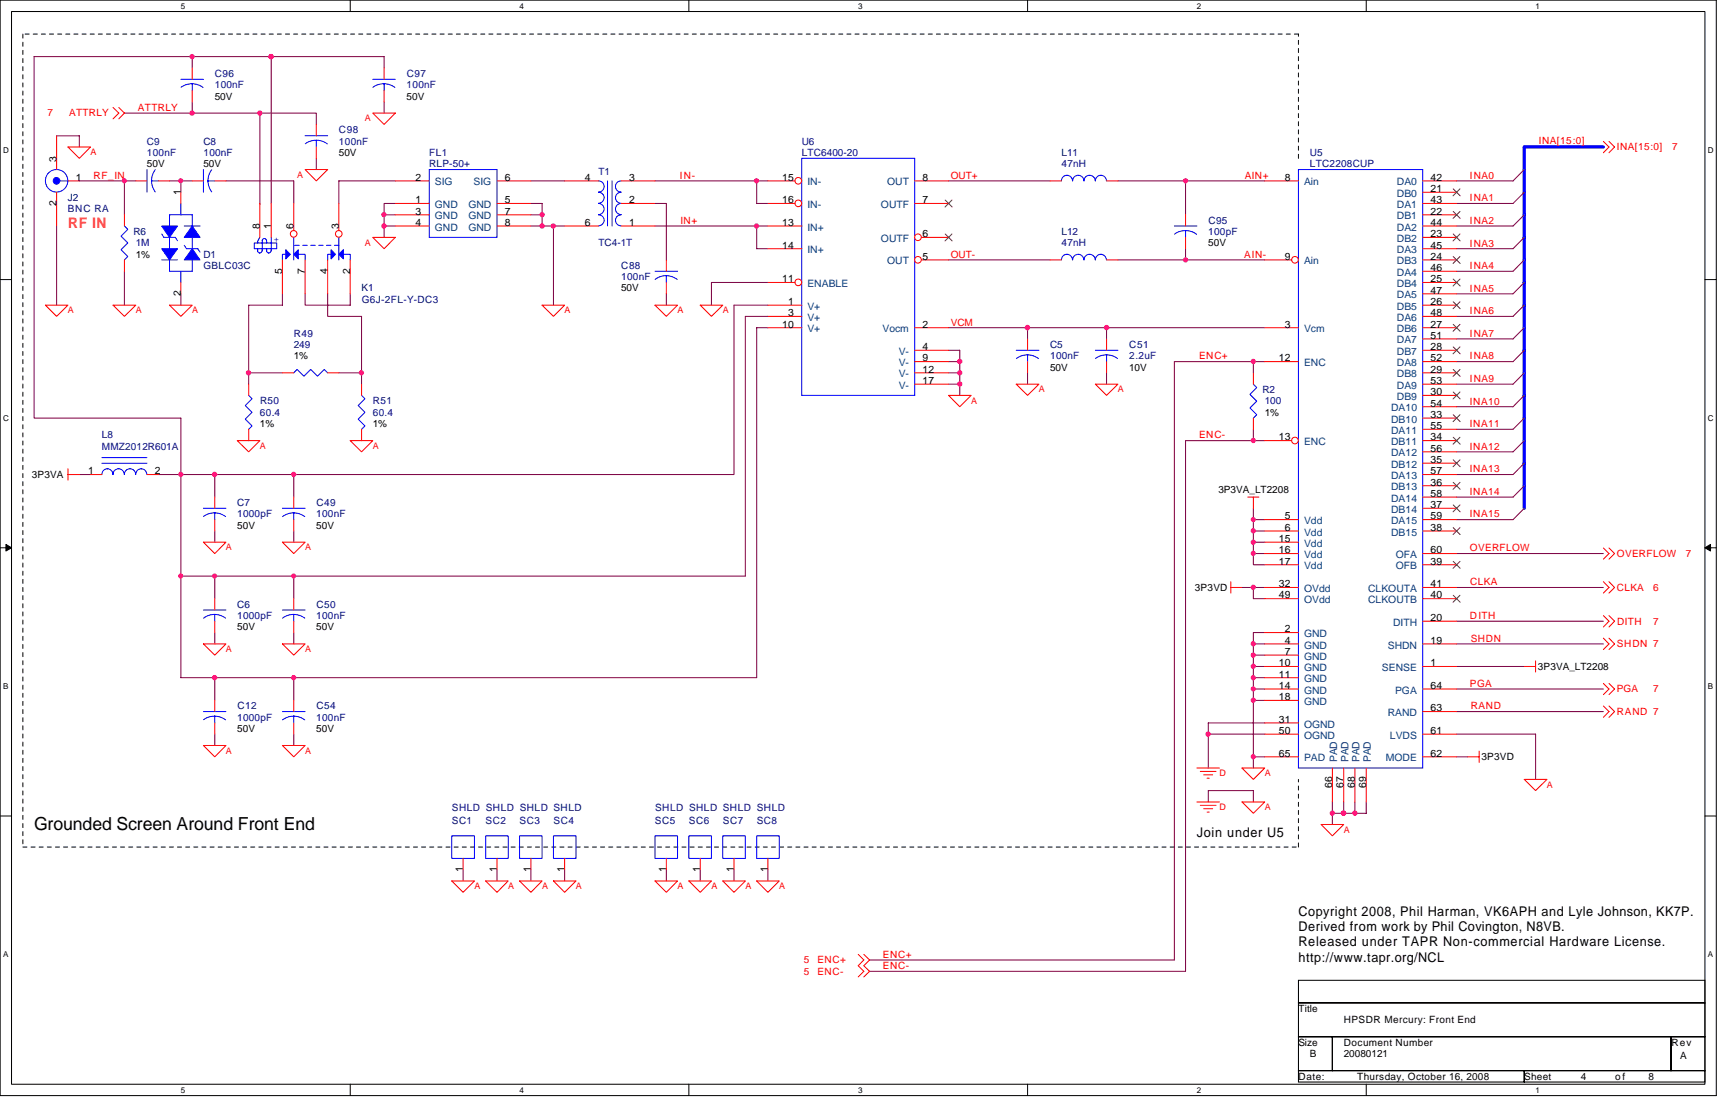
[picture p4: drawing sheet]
<svg xmlns="http://www.w3.org/2000/svg" width="432mm" height="279mm" viewBox="0 0 432 279" stroke-linecap="round" stroke-linejoin="round" font-family="sans-serif">
<path d="M0 0h428.6v273.6h-428.6zM2.9 2.9h422.9v267.8h-422.9z" fill="none" stroke="#000" stroke-width=".25"/>
<g fill="#fff">
<path d="M45.2 .4h1.1v2.2h-1.1z"/>
<path d="M45.2 271.1h1.1v2.2h-1.1z"/>
</g>
<path d="M87.5 0v2.9M87.5 270.7v2.9" fill="none" stroke="#000" stroke-width=".25"/>
<g fill="#fff">
<path d="M129.8 .4h1.1v2.2h-1.1z"/>
<path d="M129.8 271.1h1.1v2.2h-1.1z"/>
</g>
<path d="M172 0v2.9M172 270.7v2.9" fill="none" stroke="#000" stroke-width=".25"/>
<g fill="#fff">
<path d="M214.3 .4h1.1v2.2h-1.1z"/>
<path d="M214.3 271.1h1.1v2.2h-1.1z"/>
</g>
<path d="M256.6 0v2.9M256.6 270.7v2.9" fill="none" stroke="#000" stroke-width=".25"/>
<g fill="#fff">
<path d="M298.9 .4h1.1v2.2h-1.1z"/>
<path d="M298.9 271.1h1.1v2.2h-1.1z"/>
</g>
<path d="M341.2 0v2.9M341.2 270.7v2.9" fill="none" stroke="#000" stroke-width=".25"/>
<g fill="#fff">
<path d="M383.5 .4h1.1v2.2h-1.1z"/>
<path d="M383.5 271.1h1.1v2.2h-1.1z"/>
<path d="M.8 36.3h1.4v2.3h-1.4z"/>
<path d="M426.5 36.3h1.4v2.3h-1.4z"/>
<path d="M.8 103.3h1.4v2.2h-1.4z"/>
<path d="M426.5 103.3h1.4v2.2h-1.4z"/>
</g>
<path d="M0 69.8h2.9M425.8 69.8h2.8" fill="none" stroke="#000" stroke-width=".25"/>
<g fill="#fff">
<path d="M.8 170.2h1.3v2.3h-1.3z"/>
<path d="M426.5 170.2h1.3v2.3h-1.3z"/>
</g>
<path d="M0 136.8h2.9M425.8 136.8h2.8" fill="none" stroke="#000" stroke-width=".25"/>
<path d="M1.5 135.9l1.4 .9-1.4 .8zM425.8 136.8l1.4-.9v1.7z" fill="#000" stroke="#000" stroke-width=".25"/>
<g fill="#fff">
<path d="M.8 237.2h1.3v2.2h-1.3z"/>
<path d="M426.5 237.2h1.3v2.2h-1.3z"/>
</g>
<path d="M0 203.8h2.9M425.8 203.8h2.8M324.3 244.8h101.5v5.6h-101.5zM324.3 250.4h101.5v8.5h-101.5zM324.3 258.9h8.4v8.4h-8.4zM332.7 258.9h84.6v8.4h-84.6zM417.3 258.9h8.5v8.4h-8.5zM324.3 267.3h56.4v2.9h-56.4zM380.7 267.3h45.1v2.9h-45.1z" fill="none" stroke="#000" stroke-width=".25"/>
<g fill="none" stroke="#800040" stroke-width=".25">
<path d="M48 14.1v2.9M67.7 14.1v36.7M95.9 17v-2.9h-87.4v90.3h36.7v64.8h143.8v-87.4h2.8M14.1 33.9h5.7v2.8M31.1 28.2h33.8M48 25.4v2.8M64.9 28.2h14.1v2.9M64.9 28.2v22.6M79 39.5v2.8M95.9 25.4v2.8M14.1 56.4v19.8M19.8 45.2h14.1"/>
<path d="M31.1 45.2v8.4M42.3 45.2h5.7M45.2 45.2v2.8M56.4 45.2h17v5.6M64.9 50.8h.1M95.9 56.4h2.8M95.9 53.6h2.8M95.9 53.6v5.7M98.7 50.8h-2.8v2.8M98.7 45.2h-14.1v5.6M132.6 45.2h8.4M132.6 50.8h2.8v5.6"/>
<path d="M132.6 56.4h8.4M132.6 53.6h2.8M138.2 56.4v19.8M163.6 45.2h28.2M163.6 50.8h2.8v14.1M163.6 56.4h28.2M189 45.2v5.6h2.8M189 56.4v5.7h2.8M236.9 45.2h25.4M279.2 45.2h36.6M296.1 45.2v8.4M380.7 42.3l-2.8 2.9h-14.1"/>
<path d="M380.7 53.6l-2.8 2.8h-14.1M380.7 59.3l-2.8 2.8h-14.1M380.7 48l-2.8 2.8h-14.1M31.1 67.7v8.5M45.2 73.4v2.8M70.5 73.4v2.8h-8.4v19.7M76.2 73.4v2.8h11.3v-2.8M81.8 73.4v5.6h8.5v16.9M166.4 73.4v2.8M191.8 76.2h-8.5v42.3h-109.9M191.8 79h-5.7v64.8h-140.9M191.8 70.5h-14.1v5.7"/>
<path d="M236.9 64.9h25.4M279.2 64.9h36.6M296.1 62.1v2.8M380.7 70.5l-2.8 2.9h-14.1M380.7 76.2l-2.8 2.8h-14.1M380.7 64.9l-2.8 2.8h-14.1M62.1 93.1h8.4M84.6 93.1h5.7M236.9 90.3h2.8M236.9 95.9h2.8M236.9 81.8h78.9M236.9 93.1h2.8"/>
<path d="M236.9 87.5h2.8v11.2M256.6 81.8v2.8M256.6 93.1v2.8M276.4 81.8v2.8M276.4 93.1v2.8M313 90.3v2.8M315.8 90.3h-22.5v149.4h-76.1M380.7 81.8l-2.8 2.8h-14.1M380.7 93.1l-2.8 2.8h-14.1M380.7 98.7l-2.8 2.9h-14.1M380.7 87.5l-2.8 2.8h-14.1M19.8 118.5h2.8"/>
<path d="M39.5 118.5h33.9M53.6 118.5v5.6M73.4 118.5v5.6M313 107.2v2.8M315.8 110h-19.7v132.5h-78.9M380.7 110l-2.8 2.8h-14.1M380.7 115.7l-2.8 2.8h-14.1M380.7 104.4l-2.8 2.8h-14.1M53.6 132.6v2.8M73.4 132.6v2.8M313 129.8v2.8h2.8M313 132.6v2.8h2.8"/>
<path d="M313 135.4v2.8h2.8M313 138.2v2.8h2.8M313 129.8h2.8M313 126.9v2.9M363.8 138.2h36.6M380.7 121.3l-2.8 2.8h-14.1M380.7 126.9l-2.8 2.9h-14.1M53.6 143.8v5.7M53.6 157.9v2.9M73.4 143.8v5.7M73.4 157.9v2.9M310.2 146.7h5.6"/>
<path d="M313 146.7v2.8h2.8M315.8 157.9h-2.8v33.9M363.8 155.1h36.6M363.8 146.7h36.6M53.6 169.2v5.7M73.4 169.2v5.7M313 172h2.8M313 160.8h2.8M313 166.4h2.8M313 169.2h2.8M313 163.6h2.8M313 174.9h2.8"/>
<path d="M363.8 172h36.6M363.8 177.7h36.6M363.8 160.8h36.6M363.8 166.4h16.9M53.6 183.3v2.8M73.4 183.3v2.8M301.8 183.3h14M313 189h2.8M315.8 180.5h-14v11.3M363.8 189h2.8M363.8 183.3h19.7v11.3M115.7 217.2v2.8"/>
<path d="M124.1 217.2v2.8M132.6 217.2v2.8M141 217.2v2.8M166.4 217.2v2.8M174.9 217.2v2.8M183.3 217.2v2.8M191.8 217.2v2.8M301.8 200.2v-2.8h11.2v2.8M332.7 200.2v5.7M335.6 200.2v2.9M338.4 200.2v2.9M341.2 200.2v2.9h-8.5"/>
</g>
<path d="M400.4 36.7h-19.7v90.2" fill="none" stroke="#00f" stroke-width=".8"/>
<g fill="none" stroke="#f00" stroke-width=".25">
<path d="M14.1 33.9v8.4M17 36.7h5.6l-2.8 2.8zM28.2 26.8l1.5 1.4-1.5 1.5M29.7 26.8l1.4 1.4-1.4 1.5M93.1 28.2h5.6l-2.8 2.9zM400.4 35.3l1.4 1.4-1.4 1.4M401.8 35.3l1.4 1.4-1.4 1.4M14.1 48v8.4M17 45.2h2.8M76.2 42.3h5.6l-2.8 2.9zM93.1 59.3h5.6l-2.8 2.8zM315.8 45.2h8.5"/>
<path d="M11.3 76.2h5.7l-2.9 2.8zM28.2 76.2h5.7l-2.8 2.8zM42.3 76.2h5.7l-2.8 2.8zM135.4 76.2h5.6l-2.8 2.8zM163.6 76.2h5.6l-2.8 2.8zM166.4 64.9v2.8M166.4 70.5v2.9M174.9 76.2h5.6l-2.8 2.8zM262.3 64.9h2.8M276.4 64.9h2.8M62.1 95.9v2.8M70.5 93.1h2.9"/>
<path d="M81.8 93.1h2.8M236.9 98.7h5.6l-2.8 2.9zM253.8 95.9h5.7l-2.9 2.8zM273.6 95.9h5.6l-2.8 2.8zM315.8 81.8h8.5M17 118.5h2.8M17 117.1v2.8M59.3 110h5.6l-2.8 2.8zM62.1 107.2v2.8M87.5 110h5.6l-2.8 2.8zM50.8 135.4h5.6l-2.8 2.8zM70.5 135.4h5.7l-2.8 2.8z"/>
<path d="M311.6 124.1h2.8M313 124.1v2.8M315.8 129.8h8.5M315.8 132.6h8.5M315.8 135.4h8.5M315.8 138.2h8.5M400.4 136.8l1.4 1.4-1.4 1.4M401.8 136.8l1.4 1.4-1.4 1.4M307.4 146.7h2.8M307.4 145.2v2.9M315.8 157.9h8.5M315.8 141h8.5"/>
<path d="M400.4 153.7l1.4 1.4-1.4 1.4M400.4 159.3l1.4 1.5-1.4 1.4M400.4 145.2l1.4 1.5-1.4 1.4M401.8 153.7l1.4 1.4-1.4 1.4M401.8 159.3l1.4 1.5-1.4 1.4M401.8 145.2l1.4 1.5-1.4 1.4M50.8 160.8h5.6l-2.8 2.8zM53.6 174.9v2.8M70.5 160.8h5.7l-2.8 2.8zM315.8 166.4h8.5M315.8 160.8h8.5M315.8 163.6h8.5"/>
<path d="M315.8 169.2h8.5M315.8 172h8.5M315.8 174.9h8.5M355.3 166.4h8.5M380.7 166.4h2.8M383.5 165v2.8M400.4 170.6l1.4 1.4-1.4 1.4M400.4 176.3l1.4 1.4-1.4 1.4M401.8 170.6l1.4 1.4-1.4 1.4M401.8 176.3l1.4 1.4-1.4 1.4M50.8 186.1h5.6l-2.8 2.9zM53.6 180.5v2.8"/>
<path d="M70.5 186.1h5.7l-2.8 2.9zM298.9 191.8h5.6M299.8 192.6h3.9M300.6 193.5h2.3M301.5 194.3h.5M310.2 191.8h5.6l-2.8 2.8zM366.6 189h2.8M369.4 187.5v2.9M380.7 194.6h5.6l-2.8 2.8zM112.8 220h5.7l-2.8 2.8zM121.3 220h5.6l-2.8 2.8zM129.8 220h5.6l-2.8 2.8z"/>
<path d="M138.2 220h5.6l-2.8 2.8zM163.6 220h5.6l-2.8 2.8zM172 220h5.7l-2.8 2.8zM174.9 214.3v2.9M180.5 220h5.6l-2.8 2.8zM189 220h5.6l-2.8 2.8zM298.9 200.2h5.6M299.8 201.1h3.9M300.6 201.9h2.3M301.5 202.8h.5M310.2 200.2h5.6l-2.8 2.9zM329.9 205.9h5.7l-2.9 2.8z"/>
<path d="M214.3 238.3l1.4 1.4-1.4 1.4 1.4 1.4-1.4 1.4M215.7 238.3l1.5 1.4-1.5 1.4 1.5 1.4-1.5 1.4"/>
</g>
<path d="M5.7 8.5v203M324.3 8.5h-318.6M324.3 39.5v-31M5.7 211.5h318.6M324.3 211.5v-16.9" fill="none" stroke="#000" stroke-width=".25" stroke-dasharray="1 1 1 1 1 1 1 1"/>
<g fill="none" stroke="#00f" stroke-width=".25">
<path d="M15 45.2h2M324.3 42.3h31v149.5h-31zM163.6 67.7h5.6M163.6 69.8l1.3-.7 1.5-.3 1.4 .3 1.3 .7M166.4 68.8v1.7M265.1 64.9a1.38 1.38 0 0 1 1.4-1.4 1.38 1.38 0 0 1 1.3 1.4M267.9 64.9a1.4 1.4 0 0 1 1.4-1.4 1.4 1.4 0 0 1 1.4 1.4M270.7 64.9a1.4 1.4 0 0 1 1.4-1.4 1.4 1.4 0 0 1 1.4 1.4 1.4 1.4 0 0 1 1.4-1.4 1.4 1.4 0 0 1 1.4 1.4M62.1 98.7l.8 .9-1.6 1.7 1.6 1.7-1.6 1.6 1.6 1.7-.8 .9M73.4 93.1l.8-.9 1.7 1.7 1.7-1.7 1.7 1.7 1.7-1.7 .8 .9M50.8 177.7h5.6M50.8 179.7l1.3-.7 1.5-.2 1.5 .3 1.2 .6"/>
<path d="M53.6 178.8v1.7M172 208.7h5.7v5.6h-5.7z"/>
<circle cx="14.1" cy="45.1" r="2.81"/>
</g>
<circle cx="14.1" cy="45.1" r=".83" fill="#00f" stroke="#00f" stroke-width=".25"/>
<circle cx="323.4" cy="64.9" r=".83" fill="#fff" stroke="#f00" stroke-width=".25"/>
<path d="M315.8 64.9h6.8" fill="none" stroke="#f00" stroke-width=".25"/>
<circle cx="323.4" cy="110" r=".83" fill="#fff" stroke="#f00" stroke-width=".25"/>
<g fill="none" stroke="#f00" stroke-width=".25">
<path d="M296.1 53.6v2.8M296.1 59.3v2.8M355.3 48h8.5M355.3 53.6h8.5M355.3 59.3h8.5M355.3 45.2h8.5M355.3 50.8h8.5M355.3 56.4h8.5M355.3 64.9h8.5M355.3 70.5h8.5M355.3 76.2h8.5M355.3 62.1h8.5"/>
<path d="M355.3 67.7h8.5M355.3 73.4h8.5M355.3 79h8.5M315.8 90.3h8.5M355.3 90.3h8.5M355.3 81.8h8.5M355.3 87.5h8.5M355.3 93.1h8.5M355.3 98.7h8.5M355.3 84.6h8.5M355.3 95.9h8.5M315.8 110h6.8"/>
<path d="M355.3 110h8.5M355.3 104.4h8.5M355.3 115.7h8.5M355.3 101.6h8.5M355.3 107.2h8.5M355.3 112.8h8.5M355.3 118.5h8.5M355.3 121.3h8.5M355.3 126.9h8.5M355.3 132.6h8.5M355.3 124.1h8.5M355.3 129.8h8.5"/>
<path d="M355.3 138.2h8.5M315.8 146.7h8.5M315.8 149.5h8.5M355.3 155.1h8.5M355.3 146.7h8.5M355.3 149.5h8.5M355.3 141h8.5M355.3 160.8h8.5M355.3 177.7h8.5M355.3 172h8.5M315.8 180.5h8.5M315.8 183.3h8.5"/>
<path d="M315.8 189h8.5M332.7 191.8v8.4M335.6 191.8v8.4M338.4 191.8v8.4M341.2 191.8v8.4M355.3 183.3h8.5M355.3 189h8.5M115.7 214.3v2.9M191.8 214.3v2.9"/>
</g>
<g fill="none" stroke="#804000" stroke-width=".25">
<path d="M362.9 47.2l1.8 1.7M362.9 52.8l1.8 1.7M362.9 58.4l1.8 1.8M364.6 47.2l-1.7 1.7M364.6 52.8l-1.7 1.7M364.6 58.4l-1.7 1.8M362.9 64.1l1.8 1.7M362.9 69.7l1.8 1.7M362.9 75.4l1.8 1.7M364.6 64.1l-1.7 1.7M364.6 69.7l-1.7 1.7M364.6 75.4l-1.7 1.7"/>
<path d="M362.9 81l1.8 1.7M362.9 86.6l1.8 1.7M362.9 92.2l1.8 1.8M362.9 97.9l1.8 1.7M364.6 81l-1.7 1.7M364.6 86.6l-1.7 1.7M364.6 92.2l-1.7 1.8M364.6 97.9l-1.7 1.7M362.9 103.5l1.8 1.8M362.9 109.2l1.8 1.7M362.9 114.8l1.8 1.7M364.6 103.5l-1.7 1.8"/>
<path d="M364.6 109.2l-1.7 1.7M364.6 114.8l-1.7 1.7M362.9 120.4l1.8 1.8M362.9 126.1l1.8 1.7M362.9 131.7l1.8 1.8M364.6 120.4l-1.7 1.8M364.6 126.1l-1.7 1.7M364.6 131.7l-1.7 1.8M362.9 140.2l1.8 1.7M362.9 148.6l1.8 1.8M364.6 140.2l-1.7 1.7M364.6 148.6l-1.7 1.8"/>
</g>
<g fill="none" stroke="#00f" stroke-width=".25">
<path d="M64.6 59.9l-.2 .2-.1 .6M64.9 59.2l-.3 .5M67.7 59.3v3.4M73.4 59.3v5.6M84.6 59.3v5.6M293.3 56.4h5.6M293.3 58.5a4.6 4.6 0 0 1 5.5 0M296.1 57.6v1.7M63.5 60.7h5.6v1.4h-5.6zM64.3 62.1v.6a.55 .55 0 0 0 .6 .5 .55 .55 0 0 0 .5-.6M66.5 60.1a.53 .53 0 0 0-.5-.5 .53 .53 0 0 0-.5 .5v2.6M66.6 62.1v.6a.55 .55 0 0 0 .6 .5 .55 .55 0 0 0 .5-.6"/>
<path d="M66.6 60.1v.6M71.4 63.5h-.9v1.4M73.7 61.3h1.1M74.5 63.5h1.7v1.4M75.6 61.3h1.2M77.6 61.3h1.1M79.6 61.3h1.1M81.5 61.3h1.2M82.7 63.5h-.9v1.4M83.5 61.3h1.1M85.8 63.5h1.7v1.4M112.8 208.7h5.7v5.6h-5.7z"/>
<path d="M189 208.7h5.6v5.6h-5.6z"/>
</g>
<g fill="#00f" stroke="#00f" stroke-width=".25">
<path d="M82.7 62.4l1.1 1.1-1.1 1.1z" fill-rule="evenodd"/>
<path d="M85.8 62.4v2.2l-1.2-1.1z" fill-rule="evenodd"/>
<path d="M71.4 62.4l1.1 1.1-1.1 1.1z" fill-rule="evenodd"/>
<path d="M74.5 62.4v2.2l-1.1-1.1z" fill-rule="evenodd"/>
</g>
<circle cx="84.6" cy="58.4" r=".83" fill="#fff" stroke="#f00" stroke-width=".25"/>
<path d="M84.6 50.8v6.8M81.8 64.9v8.5M87.5 64.9v8.5" fill="none" stroke="#f00" stroke-width=".25"/>
<circle cx="73.3" cy="58.4" r=".83" fill="#fff" stroke="#f00" stroke-width=".25"/>
<g fill="none" stroke="#f00" stroke-width=".25">
<path d="M48 17v2.8M95.9 17v2.8M48 22.6v2.8M95.9 22.6v2.8M31.1 53.6v2.8M48 45.2h2.8M53.6 45.2h2.8M64.9 50.8v8.5M67.7 50.8v8.5M73.4 50.8v6.8M228.4 45.2h8.5M262.3 45.2h2.8"/>
<path d="M276.4 45.2h2.8M31.1 64.9v2.8M70.5 64.9v8.5M76.2 64.9v8.5M191.8 79h8.4M191.8 76.2h8.4M191.8 81.8h8.4M228.4 81.8h8.5M228.4 95.9h8.5M228.4 93.1h8.5M228.4 90.3h8.5M228.4 87.5h8.5"/>
<path d="M276.4 84.6v2.9M276.4 90.3v2.8M53.6 124.1v2.8M53.6 129.8v2.8M73.4 124.1v2.8M73.4 129.8v2.8M73.4 149.5v2.8M73.4 155.1v2.8M166.4 214.3v2.9M183.3 214.3v2.9"/>
</g>
<g fill="none" stroke="#00f" stroke-width=".25">
<path d="M45.2 19.8h5.6M93.1 19.8h5.6M45.2 21.8l1.3-.7 1.5-.2 1.4 .3 1.3 .6M48 20.9v1.7M93.1 21.8l1.3-.7 1.5-.2 1.4 .3 1.3 .6M95.9 20.9v1.7M200.2 39.5h28.2v59.2h-28.2zM31.1 56.4l.8 .9-1.7 1.7 1.7 1.7-1.7 1.7 1.7 1.7-.8 .8M50.8 42.3v5.7M51.9 45.2h1.7M52.9 42.4l-.7 1.3-.3 1.4 .3 1.5 .7 1.3M265.1 45.2a1.38 1.38 0 0 1 1.4-1.4 1.38 1.38 0 0 1 1.3 1.4"/>
<path d="M267.9 45.2a1.4 1.4 0 0 1 1.4-1.4 1.4 1.4 0 0 1 1.4 1.4M270.7 45.2a1.4 1.4 0 0 1 1.4-1.4 1.4 1.4 0 0 1 1.4 1.4 1.4 1.4 0 0 1 1.4-1.4 1.4 1.4 0 0 1 1.4 1.4M273.6 87.5h5.6M273.6 89.5a4.6 4.6 0 0 1 5.5 0M276.4 88.6v1.7M50.8 126.9h5.6M50.8 128.9l1.3-.6 1.5-.2 1.5 .2 1.2 .7M53.6 128.1v1.7M70.5 126.9h5.7M70.6 129l1.3-.7 1.4-.2 1.5 .2 1.3 .7M73.4 128.1v1.7M70.5 152.3h5.7"/>
<path d="M70.6 154.3l1.3-.7 1.4-.2 1.5 .3 1.3 .6M73.4 153.4v1.7M163.6 208.7h5.6v5.6h-5.6zM180.5 208.7h5.6v5.6h-5.6z"/>
</g>
<circle cx="229.3" cy="64.9" r=".83" fill="#fff" stroke="#f00" stroke-width=".25"/>
<path d="M230.1 64.9h6.8" fill="none" stroke="#f00" stroke-width=".25"/>
<circle cx="229.3" cy="59.2" r=".83" fill="#fff" stroke="#f00" stroke-width=".25"/>
<path d="M228.4 50.8h8.5M230.1 59.3h6.8" fill="none" stroke="#f00" stroke-width=".25"/>
<path d="M236.1 58.4l1.7 1.8M236.1 50l1.7 1.7M237.7 58.4l-1.7 1.8M237.7 50l-1.7 1.7" fill="none" stroke="#804000" stroke-width=".25"/>
<circle cx="199.4" cy="70.5" r=".83" fill="#fff" stroke="#f00" stroke-width=".25"/>
<path d="M191.8 70.5h6.7" fill="none" stroke="#f00" stroke-width=".25"/>
<circle cx="199.4" cy="50.8" r=".83" fill="#fff" stroke="#f00" stroke-width=".25"/>
<path d="M191.8 50.8h6.7" fill="none" stroke="#f00" stroke-width=".25"/>
<circle cx="199.4" cy="45.1" r=".83" fill="#fff" stroke="#f00" stroke-width=".25"/>
<g fill="none" stroke="#f00" stroke-width=".25">
<path d="M79 31.1v2.8M79 36.7v2.8M33.9 45.2h2.8M39.5 45.2h2.8M45.2 48v2.8M98.7 45.2h8.5M98.7 56.4h8.5M98.7 50.8h8.5M98.7 53.6h8.5M124.1 45.2h8.5M124.1 56.4h8.5M124.1 50.8h8.5"/>
<path d="M124.1 53.6h8.5M141 45.2h8.5M141 56.4h8.5M155.1 45.2h8.5M155.1 56.4h8.5M155.1 50.8h8.5M191.8 45.2h6.7M191.8 56.4h8.4M45.2 70.5v2.9M191.8 62.1h8.4M90.3 95.9v2.8M256.6 84.6v2.9"/>
<path d="M256.6 90.3v2.8M313 93.1v2.8M22.6 118.5h2.8M36.7 118.5h2.8M90.3 107.2v2.8M313 104.4v2.8M53.6 149.5v2.8M53.6 155.1v2.8M73.4 174.9v2.8M73.4 180.5v2.8M124.1 214.3v2.9M132.6 214.3v2.9"/>
<path d="M141 214.3v2.9"/>
</g>
<g fill="none" stroke="#00f" stroke-width=".25">
<path d="M76.2 33.9h5.6M76.2 35.9a4.6 4.6 0 0 1 5.5 0M79 35v1.7M36.7 42.3v5.7M37.8 45.2h1.7M38.8 42.4l-.7 1.3-.3 1.4 .3 1.5 .7 1.3M40.4 58.4l.5 .9h2.9l.5 .8M42.3 56.4v-2.8h5.7v2.8M42.3 59.3v2.8M45.2 50.8v2.8M46 56.4h4M48 59.3v2.8"/>
<path d="M107.2 42.3h16.9v17h-16.9zM149.5 53.6a1.38 1.38 0 0 1 1.4 1.4 1.38 1.38 0 0 1-1.4 1.4M149.5 50.8a1.4 1.4 0 0 1 1.4 1.4 1.4 1.4 0 0 1-1.4 1.4M149.5 48a1.38 1.38 0 0 1 1.4 1.4 1.38 1.38 0 0 1-1.4 1.4M149.5 45.2a1.4 1.4 0 0 1 1.4 1.4 1.4 1.4 0 0 1-1.4 1.4M151.7 45.2v11.2M152.9 45.2v11.2M155.1 53.6a1.38 1.38 0 0 0-1.4 1.4 1.38 1.38 0 0 0 1.4 1.4M155.1 50.8a1.4 1.4 0 0 0-1.4 1.4 1.4 1.4 0 0 0 1.4 1.4M155.1 48a1.38 1.38 0 0 0-1.4 1.4 1.38 1.38 0 0 0 1.4 1.4M155.1 45.2a1.4 1.4 0 0 0-1.4 1.4 1.4 1.4 0 0 0 1.4 1.4M40.4 64.9h3.9"/>
<path d="M42.3 64.9v2.8h5.7v-2.8M45.2 67.7v2.8M46 61.3l.6 .8h2.8l.6 .8M90.3 98.7l.8 .9-1.6 1.7 1.6 1.7-1.6 1.6 1.6 1.7-.8 .9M253.8 87.5h5.7M253.8 89.5l1.3-.7 1.5-.2 1.5 .2 1.3 .7M256.6 88.6v1.7M313 95.9l.9 .9-1.7 1.7 1.7 1.7-1.7 1.7 1.7 1.6-.9 .9M25.4 118.5a1.38 1.38 0 0 1 1.4-1.4 1.38 1.38 0 0 1 1.4 1.4 1.42 1.42 0 0 1 1.4-1.4 1.42 1.42 0 0 1 1.4 1.4M25.4 114.3h11.3M25.4 115.7h11.3M31.1 118.5a1.4 1.4 0 0 1 1.4-1.4 1.4 1.4 0 0 1 1.4 1.4"/>
<path d="M33.9 118.5a1.38 1.38 0 0 1 1.4-1.4 1.38 1.38 0 0 1 1.4 1.4M50.8 152.3h5.6M50.8 154.3l1.3-.7 1.5-.2 1.5 .3 1.2 .6M53.6 153.4v1.7M70.5 177.7h5.7M70.6 179.7l1.3-.7 1.4-.2 1.5 .3 1.3 .6M73.4 178.8v1.7M121.3 208.7h5.6v5.6h-5.6zM129.8 208.7h5.6v5.6h-5.6zM138.2 208.7h5.6v5.6h-5.6z"/>
</g>
<g fill="#00f" stroke="#00f" stroke-width=".25">
<path d="M40.4 56.4h3.9l-2 2.9z" fill-rule="evenodd"/>
<path d="M48 56.4l2 2.9h-4z" fill-rule="evenodd"/>
<path d="M48 62.1l2 2.8h-4z" fill-rule="evenodd"/>
<path d="M40.4 62.1h3.9l-2 2.8z" fill-rule="evenodd"/>
</g>
<g fill="#f0f" stroke="#f0f" stroke-width=".25">
<circle cx="45.1" cy="45.1" r=".54"/>
<circle cx="313" cy="132.5" r=".55"/>
<circle cx="313" cy="129.7" r=".54"/>
<circle cx="313" cy="135.4" r=".55"/>
<circle cx="313" cy="138.2" r=".55"/>
<circle cx="313" cy="110" r=".55"/>
<circle cx="313" cy="90.2" r=".55"/>
<circle cx="313" cy="146.6" r=".55"/>
<circle cx="188.9" cy="45.1" r=".55"/>
<circle cx="188.9" cy="56.4" r=".56"/>
<circle cx="276.3" cy="81.8" r=".56"/>
<circle cx="256.6" cy="81.8" r=".55"/>
<circle cx="73.3" cy="143.8" r=".54"/>
<circle cx="53.6" cy="118.4" r=".56"/>
<circle cx="296.1" cy="45.1" r=".55"/>
<circle cx="296.1" cy="64.9" r=".56"/>
<circle cx="45.1" cy="143.8" r=".54"/>
<circle cx="45.1" cy="118.4" r=".55"/>
<circle cx="73.3" cy="118.4" r=".55"/>
<circle cx="73.3" cy="169.2" r=".55"/>
<circle cx="53.6" cy="143.8" r=".55"/>
<circle cx="53.6" cy="169.2" r=".56"/>
<circle cx="48" cy="28.2" r=".56"/>
<circle cx="90.2" cy="93.1" r=".56"/>
<circle cx="62.1" cy="93.1" r=".56"/>
<circle cx="31" cy="45.1" r=".54"/>
<circle cx="313" cy="172" r=".54"/>
<circle cx="338.4" cy="203" r=".56"/>
<circle cx="335.5" cy="203" r=".56"/>
<circle cx="95.9" cy="56.4" r=".56"/>
<circle cx="313" cy="174.8" r=".55"/>
<circle cx="301.7" cy="183.3" r=".56"/>
<circle cx="313" cy="166.4" r=".55"/>
<circle cx="313" cy="163.6" r=".55"/>
<circle cx="313" cy="169.2" r=".55"/>
<circle cx="313" cy="160.7" r=".55"/>
<circle cx="313" cy="188.9" r=".55"/>
<circle cx="138.2" cy="56.4" r=".56"/>
<circle cx="332.7" cy="203" r=".56"/>
<circle cx="239.7" cy="95.9" r=".56"/>
<circle cx="239.7" cy="90.2" r=".56"/>
<circle cx="239.7" cy="93.1" r=".56"/>
<circle cx="135.4" cy="53.6" r=".56"/>
<circle cx="135.4" cy="56.4" r=".56"/>
<circle cx="67.7" cy="14.1" r=".56"/>
<circle cx="64.9" cy="28.2" r=".56"/>
<circle cx="95.9" cy="53.6" r=".56"/>
<circle cx="48" cy="14.1" r=".56"/>
</g>
<text font-size="4.5" x="8.5" y="207.1">Grounded Screen Around Front End</text>
<text font-size="3.6" fill="#ff8000" x="17" y="57">RF IN</text>
<g font-size="3.3">
<text x="298.9" y="208.9">Join under U5</text>
<text x="324.3" y="228.6">Copyright 2008, Phil Harman, VK6APH and Lyle Johnson, KK7P.</text>
<text x="324.3" y="232.5">Derived from work by Phil Covington, N8VB.</text>
<text x="324.3" y="236.3">Released under TAPR Non-commercial Hardware License.</text>
<text x="324.3" y="240.2">http://www.tapr.org/NCL</text>
</g>
<g font-size="2.5" fill="#000080">
<text x="53.6" y="22.1">100nF</text>
<text x="53.7" y="19.2">C96</text>
<text x="101.6" y="22.1">100nF</text>
<text x="101.6" y="19.2">C97</text>
<text x="84.6" y="33.3">C98</text>
<text x="36.7" y="36.2">C9</text>
<text x="36.7" y="38.9">100nF</text>
<text x="50.8" y="36.2">C8</text>
<text x="50.8" y="38.9">100nF</text>
<text x="84.6" y="36.2">100nF</text>
<text x="107.2" y="38.9">FL1</text>
<text x="107.2" y="41.8">RLP-50+</text>
<text x="200.2" y="36.2">U6</text>
<text x="200.2" y="38.9">LTC6400-20</text>
<text x="265.1" y="38.9">L11</text>
<text x="265.1" y="41.8">47nH</text>
<text x="327.1" y="38.9">U5</text>
<text x="327.1" y="41.8">LTC2208CUP</text>
<text x="149.5" y="43.7">T1</text>
<text x="17" y="50.2">J2</text>
<text x="17" y="53">BNC RA</text>
<text x="33.3" y="58.7">R6</text>
<text x="265.1" y="58.7">L12</text>
<text x="301.8" y="58.7">100pF</text>
<text x="301.8" y="55.9">C95</text>
<text x="33.9" y="61.5">1M</text>
<text x="50.8" y="64.3">D1</text>
<text x="149.5" y="61.5">TC4-1T</text>
<text x="265.1" y="61.5">47nH</text>
<text x="50.8" y="67.1">GBLC03C</text>
<text x="155.1" y="67.1">C88</text>
<text x="155.1" y="70">100nF</text>
<text x="90.3" y="72.8">K1</text>
<text x="90.3" y="75.6">G6J-2FL-Y-DC3</text>
<text x="73.4" y="86.9">249</text>
<text x="73.4" y="84.1">R49</text>
<text x="262.3" y="86.9">C5</text>
<text x="262.3" y="89.7">100nF</text>
<text x="282" y="86.9">C51</text>
<text x="282" y="89.7">2.2uF</text>
<text x="64.9" y="101">R50</text>
<text x="93.1" y="101">R51</text>
<text x="315.3" y="98.2">R2</text>
<text x="315.8" y="101">100</text>
<text x="64.9" y="103.8">60.4</text>
<text x="93.1" y="103.8">60.4</text>
<text x="25.4" y="109.4">L8</text>
<text x="25.4" y="112.3">MMZ2012R601A</text>
<text x="59.3" y="126.4">C7</text>
<text x="59.3" y="129.2">1000pF</text>
<text x="79" y="129.2">100nF</text>
<text x="79" y="126.4">C49</text>
<text x="59.3" y="151.7">C6</text>
<text x="59.3" y="154.6">1000pF</text>
<text x="79" y="154.6">100nF</text>
<text x="79" y="151.7">C50</text>
<text x="59.3" y="179.9">1000pF</text>
<text x="59.3" y="177.1">C12</text>
<text x="79" y="179.9">100nF</text>
<text x="79" y="177.1">C54</text>
<text x="112.9" y="202.5">SHLD SHLD SHLD SHLD</text>
<text x="163.6" y="202.5">SHLD SHLD SHLD SHLD</text>
<text x="112.8" y="205.9">SC1</text>
<text x="121.3" y="205.9">SC2</text>
<text x="129.8" y="205.9">SC3</text>
<text x="138.2" y="205.9">SC4</text>
<text x="163.6" y="205.9">SC5</text>
<text x="172" y="205.9">SC6</text>
<text x="180.5" y="205.9">SC7</text>
<text x="189" y="205.9">SC8</text>
</g>
<g font-size="2.5" fill="#f00">
<text x="11.9" y="29.1">7</text>
<text x="17.3" y="29.1">ATTRLY</text>
<text x="34.5" y="27.7">ATTRLY</text>
<text x="384.3" y="35.9">INA[15:0]</text>
<text x="403.8" y="37.5">INA[15:0]</text>
<text x="417.6" y="37.5">7</text>
<text x="23.3" y="44.6">RF_IN</text>
<text x="169.8" y="44.6">IN-</text>
<text x="237.4" y="44.6">OUT+</text>
<text x="310.9" y="44.6">AIN+</text>
<text x="367.1" y="44.6">INA0</text>
<text x="367.1" y="50.2">INA1</text>
<text x="169.9" y="55.9">IN+</text>
<text x="367.1" y="55.9">INA2</text>
<text x="237.4" y="64.3">OUT-</text>
<text x="310.7" y="64.3">AIN-</text>
<text x="367.1" y="61.6">INA3</text>
<text x="367.1" y="67.2">INA4</text>
<text x="367.1" y="72.8">INA5</text>
<text x="237.4" y="81.3">VCM</text>
<text x="367.1" y="78.4">INA6</text>
<text x="299.5" y="89.7">ENC+</text>
<text x="367.1" y="84.1">INA7</text>
<text x="367.1" y="89.7">INA8</text>
<text x="367.1" y="95.4">INA9</text>
<text x="367.1" y="101">INA10</text>
<text x="367.1" y="106.6">INA11</text>
<text x="299.5" y="109.5">ENC-</text>
<text x="367.1" y="112.3">INA12</text>
<text x="367.1" y="117.9">INA13</text>
<text x="367.1" y="123.6">INA14</text>
<text x="367.1" y="129.2">INA15</text>
<text x="367.1" y="137.7">OVERFLOW</text>
<text x="403.8" y="139.1">OVERFLOW</text>
<text x="421" y="139.1">7</text>
<text x="367.2" y="146.1">CLKA</text>
<text x="403.8" y="147.5">CLKA</text>
<text x="412.8" y="147.5">6</text>
<text x="367.1" y="154.6">DITH</text>
<text x="403.9" y="156">DITH</text>
<text x="412.8" y="156">7</text>
<text x="367.3" y="160.2">SHDN</text>
<text x="403.8" y="161.6">SHDN 7</text>
<text x="367.1" y="171.5">PGA</text>
<text x="403.8" y="172.9">PGA</text>
<text x="412.8" y="172.9">7</text>
<text x="367.3" y="177.1">RAND</text>
<text x="403.8" y="178.5">RAND 7</text>
<text x="220.5" y="239.1">ENC+</text>
<text x="200.8" y="240.5">5</text>
<text x="200.8" y="243.4">5</text>
<text x="204.2" y="240.5">ENC+</text>
<text x="204.2" y="243.4">ENC-</text>
<text x="220.5" y="242">ENC-</text>
</g>
<g font-size="2.5">
<text x="53.6" y="24.8">50V</text>
<text x="101.6" y="24.8">50V</text>
<text x="14.1" y="40.3" transform="rotate(-90 14.1 40.3)">3</text>
<text x="36.7" y="41.8">50V</text>
<text x="50.8" y="41.8">50V</text>
<text x="84.6" y="38.9">50V</text>
<text x="19" y="45.1">1</text>
<text x="103.8" y="45.1">2</text>
<text x="126.1" y="45.1">6</text>
<text x="146" y="45.1">4</text>
<text x="157.1" y="45.1">3</text>
<text x="195.4" y="45.1">15</text>
<text x="230.4" y="45.1">8</text>
<text x="320.8" y="45.1">8</text>
<text x="357.3" y="48">21</text>
<text x="357.3" y="45.1">42</text>
<text x="14.1" y="51.4" transform="rotate(-90 14.1 51.4)">2</text>
<text x="45.1" y="48.8" transform="rotate(-90 45.1 48.8)">1</text>
<text x="103.8" y="50.8">1</text>
<text x="103.8" y="53.6">3</text>
<text x="126.1" y="50.8">5</text>
<text x="126.1" y="53.6">7</text>
<text x="157.1" y="50.8">2</text>
<text x="195.4" y="50.8">16</text>
<text x="230.4" y="50.8">7</text>
<text x="357.3" y="53.6">22</text>
<text x="357.3" y="50.8">43</text>
<text x="64.9" y="57.3" transform="rotate(-90 64.9 57.3)">8</text>
<text x="67.7" y="57.3" transform="rotate(-90 67.7 57.3)">1</text>
<text x="73.3" y="57.3" transform="rotate(-90 73.3 57.3)">6</text>
<text x="84.6" y="57.3" transform="rotate(-90 84.6 57.3)">3</text>
<text x="103.8" y="56.4">4</text>
<text x="126.1" y="56.4">8</text>
<text x="146" y="56.4">6</text>
<text x="157.1" y="56.4">1</text>
<text x="195.4" y="56.4">13</text>
<text x="230.4" y="59.2">6</text>
<text x="357.3" y="59.2">23</text>
<text x="357.3" y="56.4">44</text>
<text x="33.9" y="64.3">1%</text>
<text x="195.4" y="62.1">14</text>
<text x="230.4" y="64.9">5</text>
<text x="301.8" y="61.5">50V</text>
<text x="320.8" y="64.9">9</text>
<text x="357.3" y="64.9">24</text>
<text x="357.3" y="62.1">45</text>
<text x="70.5" y="68.3" transform="rotate(-90 70.5 68.3)">5</text>
<text x="76.2" y="68.3" transform="rotate(-90 76.2 68.3)">7</text>
<text x="81.8" y="68.3" transform="rotate(-90 81.8 68.3)">4</text>
<text x="87.4" y="68.3" transform="rotate(-90 87.4 68.3)">2</text>
<text x="195.4" y="70.5">11</text>
<text x="357.3" y="70.5">25</text>
<text x="357.3" y="67.7">46</text>
<text x="45.1" y="74" transform="rotate(-90 45.1 74)">2</text>
<text x="155.1" y="72.8">50V</text>
<text x="196.8" y="76.2">1</text>
<text x="357.3" y="76.2">26</text>
<text x="357.3" y="73.3">47</text>
<text x="195.4" y="81.8">10</text>
<text x="196.8" y="79">3</text>
<text x="230.4" y="81.8">2</text>
<text x="320.8" y="81.8">3</text>
<text x="357.3" y="81.8">27</text>
<text x="357.3" y="79">48</text>
<text x="73.4" y="89.7">1%</text>
<text x="230.4" y="87.4">4</text>
<text x="357.3" y="87.4">28</text>
<text x="357.3" y="84.6">51</text>
<text x="230.4" y="95.9">17</text>
<text x="230.4" y="93">12</text>
<text x="230.4" y="90.3">9</text>
<text x="262.3" y="92.5">50V</text>
<text x="282" y="92.5">10V</text>
<text x="319.4" y="90.3">12</text>
<text x="357.3" y="93">29</text>
<text x="357.3" y="90.3">52</text>
<text x="357.3" y="95.9">53</text>
<text x="357.3" y="98.7">30</text>
<text x="357.3" y="101.5">54</text>
<text x="64.9" y="106.6">1%</text>
<text x="93.1" y="106.6">1%</text>
<text x="315.8" y="103.8">1%</text>
<text x="357.3" y="104.4">33</text>
<text x="357.3" y="107.1">55</text>
<text x="319.4" y="110">13</text>
<text x="357.3" y="110">34</text>
<text x="357.3" y="112.8">56</text>
<text x="8" y="119.3">3P3VA</text>
<text x="22" y="118.4">1</text>
<text x="38.7" y="118.4">2</text>
<text x="357.3" y="115.6">35</text>
<text x="357.3" y="118.4">57</text>
<text x="304.3" y="123">3P3VA_LT2208</text>
<text x="357.3" y="121.2">36</text>
<text x="357.3" y="124.1">58</text>
<text x="59.3" y="132">50V</text>
<text x="79" y="132">50V</text>
<text x="320.8" y="129.7">5</text>
<text x="357.3" y="126.9">37</text>
<text x="357.3" y="129.7">59</text>
<text x="319.4" y="135.3">15</text>
<text x="320.8" y="132.5">6</text>
<text x="357.3" y="132.5">38</text>
<text x="319.4" y="138.2">16</text>
<text x="319.4" y="141">17</text>
<text x="357.3" y="141">39</text>
<text x="357.3" y="138.2">60</text>
<text x="298.4" y="147.5">3P3VD</text>
<text x="319.4" y="146.6">32</text>
<text x="319.4" y="149.4">49</text>
<text x="357.3" y="149.4">40</text>
<text x="357.3" y="146.6">41</text>
<text x="357.3" y="155.1">20</text>
<text x="59.3" y="157.4">50V</text>
<text x="79" y="157.4">50V</text>
<text x="320.8" y="157.9">2</text>
<text x="320.8" y="160.7">4</text>
<text x="357.3" y="160.7">19</text>
<text x="319.4" y="166.4">10</text>
<text x="320.8" y="163.5">7</text>
<text x="357.3" y="166.4">1</text>
<text x="384" y="167.3">3P3VA_LT2208</text>
<text x="319.4" y="169.2">11</text>
<text x="319.4" y="172">14</text>
<text x="357.3" y="172">64</text>
<text x="319.4" y="174.8">18</text>
<text x="357.3" y="177.6">63</text>
<text x="59.3" y="182.8">50V</text>
<text x="79" y="182.8">50V</text>
<text x="319.4" y="180.5">31</text>
<text x="319.4" y="183.3">50</text>
<text x="357.3" y="183.3">61</text>
<text x="319.4" y="188.9">65</text>
<text x="357.3" y="188.9">62</text>
<text x="370" y="189.8">3P3VD</text>
<text x="332.7" y="196.6" transform="rotate(-90 332.7 196.6)">66</text>
<text x="335.5" y="196.6" transform="rotate(-90 335.5 196.6)">67</text>
<text x="338.3" y="196.6" transform="rotate(-90 338.3 196.6)">68</text>
<text x="341.2" y="196.6" transform="rotate(-90 341.2 196.6)">69</text>
<text x="115.6" y="217.8" transform="rotate(-90 115.6 217.8)">1</text>
<text x="124.1" y="217.8" transform="rotate(-90 124.1 217.8)">1</text>
<text x="132.5" y="217.8" transform="rotate(-90 132.5 217.8)">1</text>
<text x="141" y="217.8" transform="rotate(-90 141 217.8)">1</text>
<text x="166.4" y="217.8" transform="rotate(-90 166.4 217.8)">1</text>
<text x="174.8" y="217.8" transform="rotate(-90 174.8 217.8)">1</text>
<text x="183.3" y="217.8" transform="rotate(-90 183.3 217.8)">1</text>
<text x="191.7" y="217.8" transform="rotate(-90 191.7 217.8)">1</text>
<text x="324.3" y="252.6">Title</text>
<text x="335.6" y="255.5">HPSDR Mercury: Front End</text>
<text x="324.3" y="261.1">Size</text>
<text x="327.1" y="263.9">B</text>
<text x="335.6" y="261.1">Document Number</text>
<text x="335.6" y="263.9">20080121</text>
<text x="417.4" y="261.1">Rev</text>
<text x="324.3" y="269.6">Date:</text>
<text x="339" y="269.6">Thursday, October 16, 2008</text>
<text x="380.7" y="269.6">Sheet</text>
<text x="394.8" y="269.6">4</text>
<text x="403.4" y="269.6">of</text>
<text x="411.7" y="269.6">8</text>
<text x="419.6" y="264.5">A</text>
</g>
<g font-size="2.5" fill="#004080">
<text x="108.6" y="46.3">SIG</text>
<text x="118.2" y="46.3">SIG</text>
<text x="201.6" y="46.3">IN-</text>
<text x="221.6" y="46.3">OUT</text>
<text x="325.7" y="46.3">Ain</text>
<text x="348.9" y="46.3">DA0</text>
<text x="108.6" y="51.9">GND</text>
<text x="117" y="51.9">GND</text>
<text x="201.6" y="51.9">IN-</text>
<text x="220" y="51.9">OUTF</text>
<text x="348.9" y="49.1">DB0</text>
<text x="348.9" y="51.9">DA1</text>
<text x="108.6" y="54.8">GND</text>
<text x="108.6" y="57.6">GND</text>
<text x="117" y="54.8">GND</text>
<text x="117" y="57.6">GND</text>
<text x="201.6" y="57.6">IN+</text>
<text x="348.9" y="54.8">DB1</text>
<text x="348.9" y="57.6">DA2</text>
<text x="201.6" y="63.2">IN+</text>
<text x="220" y="60.4">OUTF</text>
<text x="348.9" y="60.4">DB2</text>
<text x="348.9" y="63.2">DA3</text>
<text x="201.6" y="71.7">ENABLE</text>
<text x="221.6" y="66">OUT</text>
<text x="325.7" y="66">Ain</text>
<text x="348.9" y="66">DB3</text>
<text x="348.9" y="71.7">DB4</text>
<text x="348.9" y="68.9">DA4</text>
<text x="201.6" y="77.3">V+</text>
<text x="348.9" y="77.3">DB5</text>
<text x="348.9" y="74.5">DA5</text>
<text x="201.6" y="83">V+</text>
<text x="201.6" y="80.1">V+</text>
<text x="220.4" y="83">Vocm</text>
<text x="325.7" y="83">Vcm</text>
<text x="348.9" y="83">DB6</text>
<text x="348.9" y="80.1">DA6</text>
<text x="224.5" y="88.6">V-</text>
<text x="348.9" y="88.6">DB7</text>
<text x="348.9" y="85.8">DA7</text>
<text x="224.5" y="94.2">V-</text>
<text x="224.5" y="91.4">V-</text>
<text x="325.7" y="91.4">ENC</text>
<text x="348.9" y="94.2">DB8</text>
<text x="348.9" y="91.4">DA8</text>
<text x="224.5" y="97.1">V-</text>
<text x="348.9" y="99.9">DB9</text>
<text x="348.9" y="97.1">DA9</text>
<text x="347.4" y="105.5">DB10</text>
<text x="347.4" y="102.7">DA10</text>
<text x="325.7" y="111.2">ENC</text>
<text x="347.4" y="111.2">DB11</text>
<text x="347.4" y="108.3">DA11</text>
<text x="347.4" y="114">DA12</text>
<text x="347.4" y="116.8">DB12</text>
<text x="347.4" y="119.6">DA13</text>
<text x="347.4" y="122.4">DB13</text>
<text x="347.4" y="125.3">DA14</text>
<text x="325.7" y="130.9">Vdd</text>
<text x="347.4" y="128.1">DB14</text>
<text x="347.4" y="130.9">DA15</text>
<text x="325.7" y="133.7">Vdd</text>
<text x="325.7" y="136.5">Vdd</text>
<text x="347.4" y="133.7">DB15</text>
<text x="325.7" y="139.4">Vdd</text>
<text x="325.7" y="142.2">Vdd</text>
<text x="348.6" y="142.2">OFB</text>
<text x="348.6" y="139.4">OFA</text>
<text x="325.7" y="147.8">OVdd</text>
<text x="341.7" y="147.8">CLKOUTA</text>
<text x="325.7" y="150.6">OVdd</text>
<text x="341.7" y="150.6">CLKOUTB</text>
<text x="325.7" y="159.1">GND</text>
<text x="325.7" y="161.9">GND</text>
<text x="346.6" y="161.9">SHDN</text>
<text x="347.9" y="156.3">DITH</text>
<text x="325.7" y="164.7">GND</text>
<text x="325.7" y="167.6">GND</text>
<text x="345.1" y="167.6">SENSE</text>
<text x="325.7" y="170.3">GND</text>
<text x="325.7" y="173.2">GND</text>
<text x="348.4" y="173.2">PGA</text>
<text x="325.7" y="176">GND</text>
<text x="346.6" y="178.8">RAND</text>
<text x="325.7" y="181.7">OGND</text>
<text x="325.7" y="184.4">OGND</text>
<text x="347.1" y="184.4">LVDS</text>
<text x="325.7" y="190.1">PAD</text>
<text x="333.9" y="190.4" transform="rotate(-90 333.9 190.4)">PAD</text>
<text x="336.8" y="190.4" transform="rotate(-90 336.8 190.4)">PAD</text>
<text x="339.6" y="190.4" transform="rotate(-90 339.6 190.4)">PAD</text>
<text x="342.4" y="190.4" transform="rotate(-90 342.4 190.4)">PAD</text>
<text x="346.1" y="190.1">MODE</text>
</g>
<text font-size="2.5" fill="#00f" x="68.4" y="59.3" transform="rotate(90 68.4 59.3)">+</text>
<g font-size="2.2" fill="#f00">
<text x="91.1" y="30.3">A</text>
<text x="22.6" y="38.7">A</text>
<text x="74.2" y="44.4">A</text>
<text x="91.1" y="61.3">A</text>
<text x="17" y="78.2">A</text>
<text x="33.9" y="78.2">A</text>
<text x="48" y="78.2">A</text>
<text x="141" y="78.2">A</text>
<text x="169.2" y="78.2">A</text>
<text x="180.5" y="78.2">A</text>
<text x="242.5" y="100.8">A</text>
<text x="259.5" y="98">A</text>
<text x="279.2" y="98">A</text>
<text x="64.9" y="112.1">A</text>
<text x="93.1" y="112.1">A</text>
<text x="56.4" y="137.4">A</text>
<text x="76.2" y="137.4">A</text>
<text x="56.4" y="162.8">A</text>
<text x="76.2" y="162.8">A</text>
<text x="56.4" y="188.2">A</text>
<text x="76.2" y="188.2">A</text>
<text x="304.5" y="193.8">D</text>
<text x="315.8" y="193.8">A</text>
<text x="386.3" y="196.6">A</text>
<text x="304.5" y="202.3">D</text>
<text x="315.8" y="202.3">A</text>
<text x="335.6" y="207.9">A</text>
<text x="118.5" y="222">A</text>
<text x="126.9" y="222">A</text>
<text x="135.4" y="222">A</text>
<text x="143.8" y="222">A</text>
<text x="169.2" y="222">A</text>
<text x="177.7" y="222">A</text>
<text x="186.1" y="222">A</text>
<text x="194.6" y="222">A</text>
</g>
<g font-size="2">
<text x="45.2" y="2.2">5</text>
<text x="129.8" y="2.2">4</text>
<text x="214.3" y="2.2">3</text>
<text x="298.9" y="2.2">2</text>
<text x="383.5" y="2.2">1</text>
<text x=".8" y="38.1">D</text>
<text x="426.5" y="38.1">D</text>
<text x=".8" y="105.1">C</text>
<text x="426.5" y="105.1">C</text>
<text x=".8" y="172">B</text>
<text x="426.5" y="172">B</text>
<text x=".8" y="239">A</text>
<text x="426.5" y="239">A</text>
<text x="45.2" y="272.9">5</text>
<text x="129.8" y="272.9">4</text>
<text x="214.3" y="272.9">3</text>
<text x="298.9" y="272.9">2</text>
<text x="383.5" y="272.9">1</text>
</g>
</svg>
